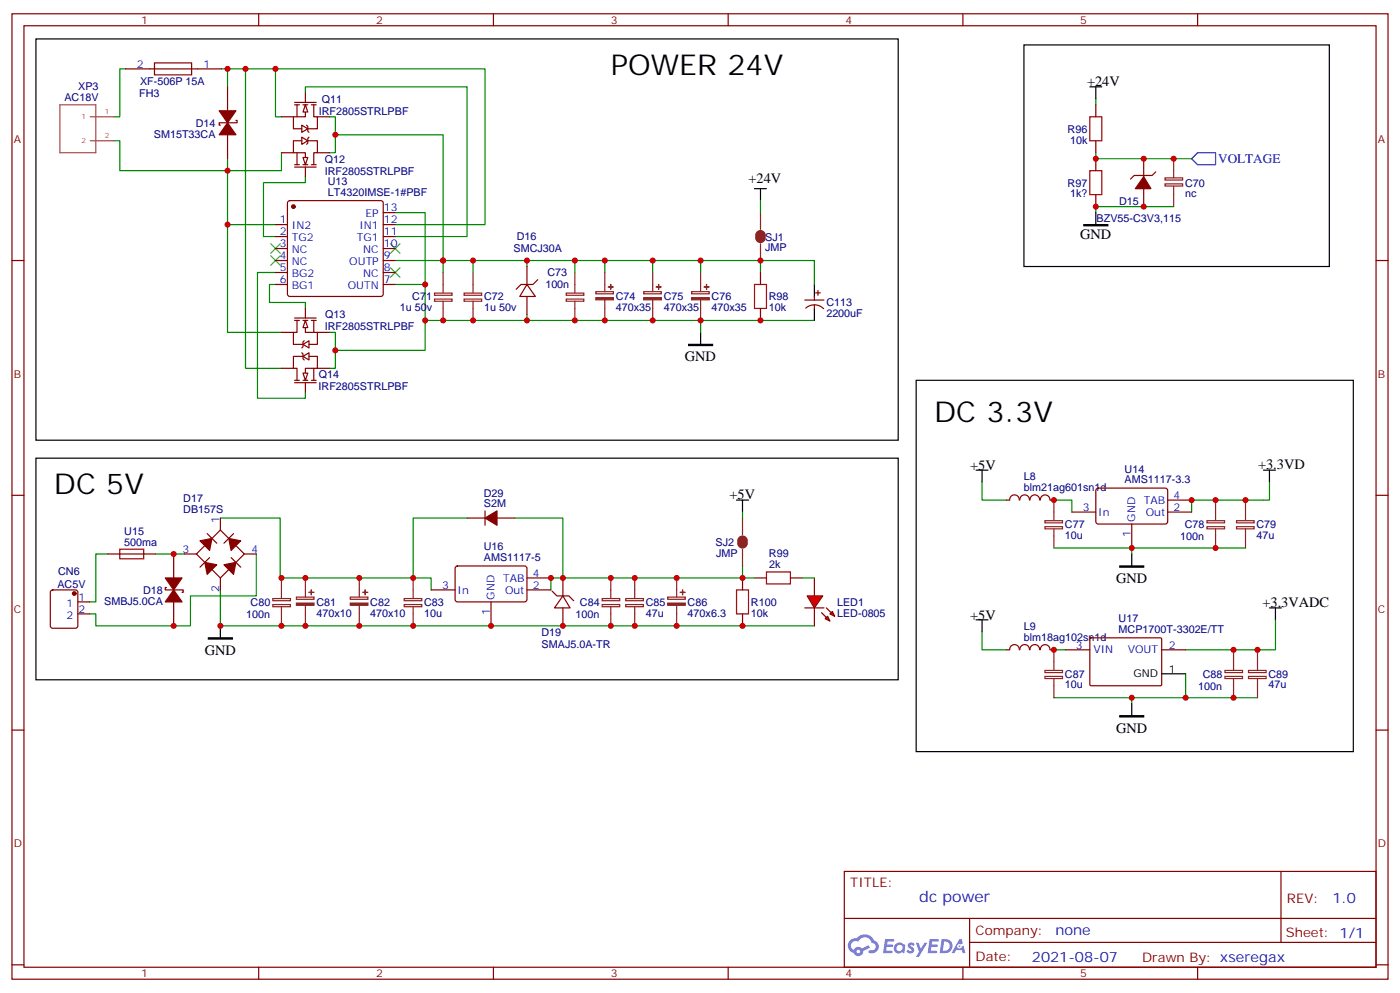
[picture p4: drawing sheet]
<svg xmlns="http://www.w3.org/2000/svg" width="412mm" height="292mm" viewBox="0 0 412 292" stroke-linecap="round" stroke-linejoin="round" font-family="sans-serif">
<g fill="none" stroke="#870000" stroke-width=".35">
<path d="M3.5 4.1h405.4v284.3h-405.4zM7.1 7.6h398.2v277.3h-398.2zM76.2 4.1v3.5M145.3 4.1v3.5M214.5 4.1v3.5M283.6 4.1v3.5M352.8 4.1v3.5M3.5 76.7h3.6M405.3 76.7h3.6M3.5 145.9h3.6M405.3 145.9h3.6M3.5 215h3.6"/>
<path d="M405.3 215h3.6M248.7 256.6h156.6v28.3h-156.6zM377.3 256.7v20.8M248.7 270.5h156.5M285.6 277.5h119.6M285.6 270.5v14.1M3.5 284.2h3.6M76.2 284.9v3.5M145.3 284.9v3.5M214.5 284.9v3.5M283.6 284.9v3.5M352.8 284.9v3.5"/>
<path d="M405.3 284.2h3.6"/>
</g>
<g fill="#5487ff">
<path d="M267.7 277.8a1.22 1.22 0 0 1 1.7 .3l-.4 .6a.47 .47 0 0 0-.3-.4 .47 .47 0 0 0-.5 .1l.1 .3a1.14 1.14 0 0 1 .8 1.7 1.14 1.14 0 0 1-1.9 0l-.2-.2 .5-.5 .7 .4a.29 .29 0 0 0 .3-.2 .29 .29 0 0 0-.2-.4 1.04 1.04 0 0 1-.6-1.7z"/>
<path d="M260.7 276.6h2.4l.3 .2-.2 .5h-1.8l-.1 .9h1.5l.3 .3-.3 .4h-1.6l-.2 1.1 1.7 .1 .2 .3-.2 .3h-2.6z"/>
<path d="M273.8 276.6h2.4l.3 .2-.1 .5h-1.8l-.2 .9h1.6l.3 .3-.4 .4h-1.6l-.1 1.1 1.7 .1 .2 .3-.2 .3h-2.6z"/>
<path d="M282.6 276.6h.7l.3 1.2-.6 .3a.69 .69 0 0 0-1 .3 .69 .69 0 0 0 .4 1 .69 .69 0 0 0 .9-.6l.5-.3 .6 2.2h-.8l-.2-.9h-1.8l-.5 .9h-.8z"/>
<path d="M269.8 277.7h.8l.6 1.8 1.1-1.8h.9l-2.6 4.1h-.8l.9-1.5z"/>
<path d="M277.4 276.6l-.6 4.1h1.3a2.11 2.11 0 0 0 2.5-2.1 2.11 2.11 0 0 0-2.5-2zM278.1 277.3a1.39 1.39 0 0 1 1.7 1.4 1.39 1.39 0 0 1-1.8 1.3h-.3z"/>
<path d="M263.7 278.2a1.54 1.54 0 0 0-.1 2.1 1.54 1.54 0 0 0 2.2 .2l.6 .2 .3-2.3-.2-.2-.4-.1a1.49 1.49 0 0 0-2.4 .1zM264 279.2a.94 .94 0 0 1 1.8 0 .94 .94 0 0 1-1.8 0z"/>
<path d="M250.4 276.9a2.18 2.18 0 0 0 1.1 3.8 1.44 1.44 0 0 0 1.6 .9 1.44 1.44 0 0 0 1.2-1.5l2-1-.5-.7-1.9 .9a1.47 1.47 0 0 0-2.4 .5 1.39 1.39 0 0 1-.7-2 1.39 1.39 0 0 1 2-.4 2.12 2.12 0 0 1 2.2-1.3 2.12 2.12 0 0 1 1.9 1.6 1.14 1.14 0 0 1 1.1 1.5 1.14 1.14 0 0 1-1.7 .7 .43 .43 0 0 0-.5 .3 .43 .43 0 0 0 .4 .5 1.98 1.98 0 0 0 2.5-1.2 1.98 1.98 0 0 0-1.2-2.5 3.1 3.1 0 0 0-5.3-.7l-.9 .1zM252.3 280.2a.55 .55 0 0 1 1.1 0 .55 .55 0 0 1-1.1 0z"/>
<circle cx="282.6" cy="278.7" r=".26"/>
</g>
<path d="M319.3 66.1h7v.4h-7zM202.8 101.4h7.1v.4h-7.1zM329.8 166.7h7.1v.3h-7.1zM61.4 187.9h7v.3h-7zM329.8 210.8h7.1v.3h-7.1z" fill="#000" stroke="#000" stroke-width=".35"/>
<g fill="none" stroke="#000" stroke-width=".35">
<path d="M10.6 11.5h254v118.1h-254zM301.6 13.2h90v65.3h-90zM321 25.6h3.6M322.8 25.6v3.5M222.2 55.6h3.6M224 55.6v3.5M322.8 62.6v3.5M206.4 97.9v3.5M269.9 112h128.7v109.4h-128.7zM10.6 134.9h254v65.3h-254zM287.5 138.5h3.5M289.3 138.5v3.5"/>
<path d="M372.2 138.5h3.5M373.9 138.5v3.5M217 147.3h3.5M218.7 147.3v3.5M333.4 163.2v3.5M373.9 179h3.6M375.7 179v3.6M64.9 184.3v3.6M333.4 207.3v3.5"/>
</g>
<path d="M79.7 71.8l2.8 2.8M79.7 75.3l2.8 2.8M82.5 71.8l-2.8 2.8M82.5 75.3l-2.8 2.8M115 71.8l2.8 2.8M115 78.8l2.8 2.9M117.8 71.8l-2.8 2.8M117.8 78.8l-2.8 2.9" fill="none" stroke="#3c3" stroke-width=".35"/>
<g fill="none" stroke="#8c2424" stroke-width=".35">
<path d="M343.2 54.2h5.2v.6h-5.2zM343.2 52.4h5.2v.6h-5.2zM345.7 46.7v5.7M345.7 54.9v6M224 62.6v5M224 71.8v4.9M128 86.3h5.2v.7h-5.2zM128 88.1h5.2v.6h-5.2zM130.5 80.3v6M130.5 88.7v5.7M136.7 86.3h5.2v.7h-5.2zM136.7 88.1h5.2v.6h-5.2z"/>
<path d="M139.3 80.3v6M139.3 88.7v5.7M166.8 86.3h5.2v.7h-5.2zM166.8 88.1h5.2v.6h-5.2zM169.3 80.3v6M169.3 88.7v5.7M175.5 85.9h5.2v.6h-5.2zM178.2 80.3v5.6M178.2 88.4v6M189.6 85.9h5.2v.6h-5.2zM192.3 80.3v5.6M192.3 88.4v6"/>
<path d="M203.7 85.9h5.2v.6h-5.2zM206.4 80.3v5.6M206.4 88.4v6M218.7 152.6v4.9M307.8 153.4h5.2v.6h-5.2zM307.8 155.1h5.2v.7h-5.2zM310.4 147.3v6M310.4 155.8v5.6M355.5 153.4h5.2v.6h-5.2zM355.5 155.1h5.2v.7h-5.2zM358.1 147.3v6M358.1 155.8v5.6"/>
<path d="M364.2 153.4h5.2v.6h-5.2zM364.2 155.1h5.2v.7h-5.2zM366.9 147.3v6M366.9 155.8v5.6M80.4 176.3h5.1v.6h-5.1zM80.4 178h5.1v.7h-5.1zM82.9 170.2v6M82.9 178.7v5.6M87.3 175.9h5.2v.6h-5.2zM90 170.2v5.7M90 178.3v6M103.2 175.9h5.2v.6h-5.2z"/>
<path d="M105.8 170.2v5.7M105.8 178.3v6M119.1 176.3h5.1v.6h-5.1zM119.1 178h5.1v.7h-5.1zM121.7 170.2v6M121.7 178.7v5.6M177.4 176.3h5.2v.6h-5.2zM177.4 178h5.2v.7h-5.2zM179.9 170.2v6M179.9 178.7v5.6M184.3 176.3h5.2v.6h-5.2zM184.3 178h5.2v.7h-5.2z"/>
<path d="M187 170.2v6M187 178.7v5.6M196.7 175.9h5.2v.6h-5.2zM199.3 170.2v5.7M199.3 178.3v6M218.7 161.7v5M307.8 197.4h5.2v.7h-5.2zM307.8 199.2h5.2v.6h-5.2zM310.4 191.4v6M310.4 199.8v5.7M360.8 197.4h5.2v.7h-5.2zM360.8 199.2h5.2v.6h-5.2z"/>
<path d="M363.4 191.4v6M363.4 199.8v5.7M367.8 197.4h5.2v.7h-5.2zM367.8 199.2h5.2v.6h-5.2zM370.4 191.4v6M370.4 199.8v5.7"/>
</g>
<g fill="none" stroke="#008700" stroke-width=".35">
<path d="M37 20.3h-1.7v14.1h-1.8M65.3 20.3h7M67 20.3v5.3M81.1 20.3h-8.8v88.2h10.6M82.9 34.4h-1.8v-14.1h61.8v45.8h-26.5M90 27.3v-1.7h47.6v44.1h-21.2M97 34.4h1.8v10.6h-1.8M98.8 39.7h31.7v37h-14.1M322.8 29.1v1.8M33.5 41.5h1.8v8.8h31.7v-3.6M82.9 45v5.3h-15.9v47.6h15.9M90 52v1.8h-12.4v15.9h3.5"/>
<path d="M224 59.1v3.5M322.8 45v1.7h28.2M67 66.1h14.1M116.4 62.6h8.8v21.2h-8.8M130.5 76.7h8.8v3.6M139.3 76.7h38.9v3.6M155.2 76.7v1.8M169.3 76.7v3.6M178.2 76.7h28.2v3.6M192.3 76.7v3.6M206.4 76.7h17.6v3.6M345.7 60.9h-22.9v1.7"/>
<path d="M81.1 83.8h-1.7v5.3h10.6v1.7M81.1 80.3h-5.3v37h14.2v-1.8M97 97.9h1.8v10.6h-1.8M125.2 83.8v19.4h-26.4M125.2 94.4h81.2v3.5M155.2 92.6v1.8M206.4 94.4h33.5M64.9 152.6h17.6v17.6h44.5v3.5M218.7 150.8v1.8M310.4 147.3h5.3v3.5M373.9 142v5.3h-22.9v3.5M31.7 163.2h-3.5v14.1h-1.7"/>
<path d="M45.9 163.2h8.4M64.9 173.7v10.6h175M75.5 163.2v12.3h-19.4v8.8h-27.9v-3.5h-1.7M218.7 166.7v3.5h-56.4v3.5M310.4 191.4h3.6M349.2 198.4v7.1M375.7 182.6v8.8h-26.5M310.4 205.5h60M333.4 205.5v1.8"/>
</g>
<path d="M351 46.7l1.8-1.7h5.3v3.5h-5.3z" fill="none" stroke="#00f" stroke-width=".35"/>
<path d="M321 34.4h3.6v7.1h-3.6zM321 50.3h3.6v7h-3.6zM222.2 83.8h3.6v7h-3.6zM217 173.7h3.5v7.1h-3.5z" fill="none" stroke="#a10000" stroke-width=".35"/>
<g fill="none" stroke="#870000" stroke-width=".35">
<path d="M45.5 18.5h10.9v3.5h-10.9zM37 20.3h28.3M67 25.6v7M67 39.7v7M69.5 35.5h.3v.7h-5.2v.7h.3M82.9 34.4h3.5M86.8 30.9h1.4M86.8 30.2h6.3M87.5 30.9v3.5M88.9 36.9l1.8 1-1.8 1.1zM89.3 30.9h1.4M90 30.9v3.5h-3.6v3.5h2.5"/>
<path d="M90 27.3v2.9M90.3 36.9l.4 .3v1.4l.3 .4M91.7 30.9h1.4M92.4 30.9v3.5h1.1v3.5h-2.8M93.5 34.4h3.5M322.8 30.9v3.5M322.8 41.5v3.5M322.8 46.7v3.6M322.8 57.3v3.6M336.9 46.7v5.3M336.9 55.6v5.3M340.4 50.6l-1 1.1h-5.3l-1.1 1"/>
<path d="M155.2 78.5v5.3M155.2 83.8l2.5 3.5h-4.6zM155.2 87.3v5.3M158.4 82.4l-1.4 1.4h-3.5l-1.5 1.4M224 80.3v3.5M224 90.8v3.6M61 157.2l2.9 2.8M64.9 156.1l7.1 7.1-7.1 7-7-7zM64.9 152.6v3.5M68.8 157.2l-2.8 2.8M296.3 147.3h1.1M297.4 147.3a1.41 1.41 0 0 1 1.4-1.6 1.41 1.41 0 0 1 1.4 1.6"/>
<path d="M300.4 147.3a1.41 1.41 0 0 1 1.4-1.6 1.41 1.41 0 0 1 1.4 1.6M303.4 147.3a1.41 1.41 0 0 1 1.4-1.6 1.41 1.41 0 0 1 1.4 1.6M306.5 147.3a1.41 1.41 0 0 1 1.4-1.5 1.41 1.41 0 0 1 1.4 1.5M309.4 147.3h1M15.1 173.9l.4-.2h6.7l.5 .2 .2 .5v9.9l-.2 .5-.5 .2h-6.7l-.5-.2-.2-.5v-9.9zM22.9 177.3h3.6M49 173h-.3v.7h5.3v.7h-.4M51.2 163.2v7M51.2 177.3v7M54.3 163.2h3.6M61.7 164.2l-2.8 2.8M64.9 170.2v3.5"/>
<path d="M68.1 164.2l2.8 2.8M72 163.2h3.5M162.6 174.1l1.4 1.4h3.6l1.4 1.4M165.8 175.5l2.1 3.5h-4.6zM165.8 170.2v5.3M165.8 179v5.3M218.7 170.2v3.5M22.9 180.8h3.6M218.7 180.8v3.5M296.3 191.4h1.1M297.4 191.4a1.41 1.41 0 0 1 1.4-1.6 1.41 1.41 0 0 1 1.4 1.6M300.4 191.4a1.41 1.41 0 0 1 1.4-1.6 1.41 1.41 0 0 1 1.4 1.6"/>
<path d="M303.4 191.4a1.41 1.41 0 0 1 1.4-1.6 1.41 1.41 0 0 1 1.4 1.6M306.5 191.4a1.41 1.41 0 0 1 1.4-1.5 1.41 1.41 0 0 1 1.4 1.5M309.4 191.4h1"/>
</g>
<g fill="#8c2424" stroke="#8c2424" stroke-width=".35">
<path d="M175.5 87.7h5.2v.6h-5.2z"/>
<path d="M179.2 84.5h1.4z"/>
<path d="M179.9 83.8v1.4z"/>
<path d="M203.7 87.7h5.2v.6h-5.2z"/>
<path d="M207.4 84.5h1.4z"/>
<path d="M208.1 83.8v1.4z"/>
<path d="M189.6 87.7h5.2v.6h-5.2z"/>
<path d="M193.3 84.5h1.4z"/>
<path d="M194 83.8v1.4z"/>
<path d="M87.3 177.6h5.2v.7h-5.2z"/>
<path d="M91 174.4l1.4 .1z"/>
<path d="M91.7 173.7v1.5z"/>
<path d="M103.2 177.6h5.2v.7h-5.2z"/>
<path d="M106.9 174.4l1.4 .1z"/>
<path d="M107.6 173.7v1.5z"/>
<path d="M196.7 177.6h5.2v.7h-5.2z"/>
<path d="M200.4 174.4l1.4 .1z"/>
<path d="M201 173.7l.1 1.5z"/>
</g>
<g fill="#870000" stroke="#870000" stroke-width=".35">
<path d="M51.2 173.7l2.4 3.6h-4.9z"/>
<path d="M48.7 170.2h4.9l-2.4 3.5z"/>
<path d="M64.6 32.6h4.9l-2.5 3.6z"/>
<path d="M67 36.2l2.5 3.5h-4.9z"/>
<path d="M336.9 52l2.1 3.6h-4.6z"/>
<path d="M60.3 165.6l3.6 .7-2.9 2.9z"/>
<path d="M58.9 159.3l3.5-.7-.7 3.5z"/>
<path d="M66 166.3l3.5-.7-.7 3.6z"/>
<path d="M67.4 158.6l3.5 .7-2.8 2.8z"/>
<circle cx="21.9" cy="174.8" r=".53"/>
</g>
<path d="M223.3 69.3a.71 .71 0 0 1 .7-.7 .71 .71 0 0 1 .7 .7M223.3 70a.71 .71 0 0 0 .7 .7 .71 .71 0 0 0 .7-.7M218 160a.71 .71 0 0 0 .7 .7 .71 .71 0 0 0 .7-.7M218 159.3a.71 .71 0 0 1 .7-.7 .71 .71 0 0 1 .7 .7" fill="none" stroke="#8c2424" stroke-width="1.8"/>
<path d="M90 30.9l.7 2.1h-1.4z" fill="#fff" stroke="#870000" stroke-width=".35"/>
<path d="M82.9 45h3.5M86.8 48.5h1.4M86.8 49.2h6.3M87.5 45v3.5M88.9 40.4l1.8 1.1-1.8 1zM88.9 41.5h-2.5v3.5h3.6v3.5M89.3 48.5h1.4M90 49.2v2.8M90.7 41.5h2.8v3.5h-1.1v3.5M91 40.4l-.3 .3v1.5l-.4 .3M91.7 48.5h1.4M93.5 45h3.5" fill="none" stroke="#870000" stroke-width=".35"/>
<path d="M89.3 46.4h1.4l-.7 2.1z" fill="#fff" stroke="#870000" stroke-width=".35"/>
<path d="M82.9 97.9h3.5M86.8 94.4h1.4M86.8 93.7h6.3M87.5 94.4v3.5h-1.1v3.5h2.9M89.3 94.4h1.4M90 94.4v3.5h3.5v3.5h-2.5M90 90.8v2.9M91.7 94.4h1.4M92.4 94.4v3.5M93.5 97.9h3.5M89.3 101.4l1.7-1v2.1zM89.6 100.4l-.3 .3v1.4l-.4 .4" fill="none" stroke="#870000" stroke-width=".35"/>
<path d="M90 94.4l.7 2.1h-1.4z" fill="#fff" stroke="#870000" stroke-width=".35"/>
<path d="M82.9 108.5h3.5M86.8 112h1.4M86.8 112.7h6.3M88.9 103.9l.4 .3v1.5l.3 .3M89.3 105l1.7-1.1v2.1zM89.3 105h-2.9v3.5h1.1v3.5M89.3 112h1.4M90 112.7v2.8M91 105h2.5v3.5h-3.5v3.5M91.7 112h1.4M92.4 108.5v3.5M93.5 108.5h3.5" fill="none" stroke="#870000" stroke-width=".35"/>
<path d="M89.3 109.9h1.4l-.7 2.1z" fill="#fff" stroke="#870000" stroke-width=".35"/>
<g fill="none" stroke="#870000" stroke-width=".35">
<path d="M84.9 59.3l.5-.2h26.8l.5 .2 .2 .5v26.8l-.2 .5-.5 .2h-26.8l-.5-.2-.2-.5v-26.8zM81.1 66.1h3.6M81.1 69.7h3.6M81.1 73.2h3.6M81.1 76.7h3.6M112.9 66.1h3.5M112.9 69.7h3.5M112.9 73.2h3.5M112.9 76.7h3.5M112.9 62.6h3.5M81.1 80.3h3.6M81.1 83.8h3.6"/>
<path d="M112.9 80.3h3.5M112.9 83.8h3.5M315.7 150.8h7.1M323 144l.5-.2h20l.5 .7-.1 9.4-.6 .4h-20.1l-.4-.7v-9.1zM333.4 154.3v7.1M344 150.8h7M344 147.3h7M31.7 163.2h14.2M127 173.7h7.1M134.3 166.9l.5-.2h20l.4 .7v9.4l-.7 .5-20-.1-.4-.6v-9.2zM144.6 177.3v7M155.2 173.7h7.1"/>
<path d="M155.2 170.2h7.1M314 191.4h7M321.1 188l.3-.1h20.6l.2 .3-.1 13.6-.3 .2-20.6-.1-.2-.3zM342.2 191.4h7"/>
</g>
<circle cx="86.4" cy="60.9" r=".53" fill="#870000" stroke="#870000" stroke-width=".35"/>
<path d="M35.3 161.7h7v2.9h-7z" fill="none" stroke="#a10000" stroke-width=".35"/>
<path d="M342.2 198.4h7" fill="none" stroke="#000" stroke-width=".35"/>
<path d="M130.5 76.7v3.6" fill="none" stroke="#008700" stroke-width=".35"/>
<g fill="#f00" stroke="#870000" stroke-width=".35">
<path d="M237.8 175.5h4.6l-2.5 3.5z"/>
<path d="M237.1 179h5.6z"/>
</g>
<g fill="#870000" stroke="#870000" stroke-width=".35">
<path d="M243.4 179l1.4 1.4z"/>
<path d="M242 180.4l1.4 1.5z"/>
</g>
<g fill="#f00" stroke="#870000" stroke-width=".35">
<path d="M244.5 180.8l.7-.7 .7 1.4z"/>
<path d="M243.8 181.5l.7 1.4-1.4-.7z"/>
</g>
<g fill="none" stroke="#870000" stroke-width=".35">
<path d="M237.1 88.4h5.6M237.4 90.8a3.8 3.8 0 0 1 5.2 .1M239.9 87.3v1.1M239.9 89.8v1M240.2 86.3h1.5M240.9 85.5v1.5M137.6 152.6h5.3M142.9 150.5v4.2M146.4 152.6h5.3M222.2 170.2h3.6M232.8 170.2h3.6M239.9 170.2v5.3"/>
<path d="M239.9 179v5.3"/>
</g>
<path d="M225.8 168.5h7v3.5h-7z" fill="none" stroke="#a10000" stroke-width=".35"/>
<path d="M224 76.7h15.9v7.1M137.6 152.6h-15.9v17.6M151.7 152.6h14.1v17.6M289.3 142v5.3h7M218.7 170.2h3.5M236.4 170.2h3.5M310.4 161.4h56.5M333.4 161.4v1.8M289.3 186.1v5.3h7" fill="none" stroke="#008700" stroke-width=".35"/>
<path d="M239.9 83.8v3.5M239.9 90.8v3.6M287.5 182.6h3.5M289.3 182.6v3.5" fill="none" stroke="#000" stroke-width=".35"/>
<path d="M17.6 30.9h10.6v14.1h-10.6zM26.6 34.4h6.9M26.6 41.5h6.9" fill="none" stroke="#a64a4a" stroke-width=".35"/>
<path d="M142.9 152.6l3.5-2.1v4.2z" fill="#870000" stroke="#870000" stroke-width=".35"/>
<g fill="#c00">
<circle cx="98.8" cy="39.7" r=".88"/>
<circle cx="98.8" cy="103.2" r=".88"/>
<circle cx="125.2" cy="83.8" r=".88"/>
<circle cx="81.1" cy="20.3" r=".88"/>
<circle cx="130.5" cy="76.7" r=".88"/>
<circle cx="125.2" cy="94.4" r=".88"/>
<circle cx="155.2" cy="94.4" r=".88"/>
<circle cx="333.4" cy="205.5" r=".88"/>
<circle cx="322.8" cy="60.9" r=".88"/>
<circle cx="322.8" cy="46.7" r=".88"/>
<circle cx="345.7" cy="46.7" r=".88"/>
<circle cx="336.9" cy="60.9" r=".88"/>
<circle cx="336.9" cy="46.7" r=".88"/>
<circle cx="178.2" cy="94.4" r=".88"/>
<circle cx="192.3" cy="94.4" r=".88"/>
<circle cx="192.3" cy="76.7" r=".88"/>
<circle cx="178.2" cy="76.7" r=".88"/>
<circle cx="72.3" cy="20.3" r=".88"/>
<circle cx="64.9" cy="184.3" r=".88"/>
<circle cx="349.3" cy="205.5" r=".88"/>
<circle cx="363.4" cy="205.5" r=".88"/>
<circle cx="363.4" cy="191.4" r=".88"/>
<circle cx="310.4" cy="191.4" r=".88"/>
<circle cx="310.4" cy="147.3" r=".88"/>
<circle cx="51.2" cy="163.2" r=".88"/>
<circle cx="51.2" cy="184.3" r=".88"/>
<circle cx="82.9" cy="184.3" r=".88"/>
<circle cx="82.9" cy="170.2" r=".88"/>
<circle cx="90" cy="184.3" r=".88"/>
<circle cx="90" cy="170.2" r=".88"/>
<circle cx="105.8" cy="170.2" r=".88"/>
<circle cx="105.8" cy="184.3" r=".88"/>
<circle cx="121.7" cy="184.3" r=".88"/>
<circle cx="121.7" cy="170.2" r=".88"/>
<circle cx="162.3" cy="170.2" r=".88"/>
<circle cx="144.6" cy="184.3" r=".88"/>
<circle cx="179.9" cy="184.3" r=".88"/>
<circle cx="179.9" cy="170.2" r=".88"/>
<circle cx="165.8" cy="184.3" r=".88"/>
<circle cx="165.8" cy="170.2" r=".88"/>
<circle cx="187" cy="170.2" r=".88"/>
<circle cx="358.1" cy="147.3" r=".88"/>
<circle cx="351" cy="147.3" r=".88"/>
<circle cx="366.9" cy="147.3" r=".88"/>
<circle cx="199.3" cy="170.2" r=".88"/>
<circle cx="187" cy="184.3" r=".88"/>
<circle cx="169.3" cy="94.4" r=".88"/>
<circle cx="206.4" cy="94.4" r=".88"/>
<circle cx="139.3" cy="76.7" r=".88"/>
<circle cx="155.2" cy="76.7" r=".88"/>
<circle cx="169.3" cy="76.7" r=".88"/>
<circle cx="139.3" cy="94.4" r=".88"/>
<circle cx="67" cy="66.1" r=".88"/>
<circle cx="67" cy="50.3" r=".88"/>
<circle cx="67" cy="20.3" r=".88"/>
<circle cx="206.4" cy="76.7" r=".88"/>
<circle cx="224" cy="76.7" r=".88"/>
<circle cx="199.3" cy="184.3" r=".88"/>
<circle cx="218.7" cy="170.2" r=".88"/>
<circle cx="130.5" cy="94.4" r=".88"/>
<circle cx="218.7" cy="184.3" r=".88"/>
<circle cx="333.4" cy="161.4" r=".88"/>
<circle cx="358.1" cy="161.4" r=".88"/>
<circle cx="370.4" cy="191.4" r=".88"/>
<circle cx="224" cy="94.4" r=".88"/>
</g>
<g font-size="8.5">
<text x="179.9" y="22">POWER 24V</text>
<text x="275.2" y="124.4">DC 3.3V</text>
<text x="15.9" y="145.5">DC 5V</text>
</g>
<text font-size="4.6" fill="#00f" x="270.8" y="265.7">dc power</text>
<g font-size="4.2">
<text x="320.2" y="25.3">+24V</text>
<text x="220.5" y="53.8">+24V</text>
<text x="318.2" y="70.4">GND</text>
<text x="201.8" y="106.4">GND</text>
<text x="285.8" y="138.5">+5V</text>
<text x="370.6" y="138.1">+3.3VD</text>
<text x="214.9" y="146.9">+5V</text>
<text x="328.8" y="171.7">GND</text>
<text x="371.9" y="178.7">+3.3VADC</text>
<text x="285.8" y="182.6">+5V</text>
<text x="60.3" y="192.8">GND</text>
<text x="328.8" y="215.7">GND</text>
</g>
<g font-size="4.2" fill="#00f">
<text x="392.5" y="265.9">1.0</text>
<text x="310.9" y="275.5">none</text>
<text x="304" y="283.3">2021-08-07</text>
</g>
<text font-size="3.9" fill="#00f" x="358.8" y="48">VOLTAGE</text>
<g font-size="3.9" fill="#800">
<text x="250.5" y="261.2">TITLE:</text>
<text x="379.1" y="265.9">REV:</text>
<text x="287.4" y="275.4">Company:</text>
<text x="378.7" y="276">Sheet: 1/1</text>
<text x="287.4" y="283.1">Date:</text>
<text x="336.4" y="283.2">Drawn By: xseregax</text>
</g>
<g font-size="3.2" fill="#800">
<text x="41.6" y="7.1">1</text>
<text x="110.8" y="7.1">2</text>
<text x="179.9" y="7.1">3</text>
<text x="249.1" y="7.1">4</text>
<text x="318.2" y="7.1">5</text>
<text x="4.1" y="42.2">A</text>
<text x="405.9" y="42.2">A</text>
<text x="4.1" y="111.3">B</text>
<text x="405.9" y="111.3">B</text>
<text x="4.1" y="180.4">C</text>
<text x="405.9" y="180.4">C</text>
<text x="4.1" y="249.6">D</text>
<text x="405.9" y="249.6">D</text>
<text x="41.6" y="287.9">1</text>
<text x="110.8" y="287.9">2</text>
<text x="179.9" y="287.9">3</text>
<text x="249.1" y="287.9">4</text>
<text x="318.2" y="287.9">5</text>
</g>
<g font-size="3.2" fill="#00f">
<text x="40.3" y="19.9">2</text>
<text x="60" y="19.9">1</text>
<text x="82.5" y="65.8">1</text>
<text x="107.7" y="64">EP</text>
<text x="113.1" y="65.8">12</text>
<text x="113.1" y="62.3">13</text>
<text x="82.5" y="69.3">2</text>
<text x="86" y="67.6">IN2</text>
<text x="86" y="71.1">TG2</text>
<text x="105.2" y="71.1">TG1</text>
<text x="105.9" y="67.6">IN1</text>
<text x="113.1" y="69.3">11</text>
<text x="82.5" y="72.8">3</text>
<text x="82.5" y="76.4">4</text>
<text x="86" y="74.6">NC</text>
<text x="107" y="74.6">NC</text>
<text x="113.1" y="76.4">9</text>
<text x="113.1" y="72.8">10</text>
<text x="82.5" y="79.9">5</text>
<text x="82.5" y="83.4">6</text>
<text x="86" y="78.1">NC</text>
<text x="86" y="81.7">BG2</text>
<text x="102.9" y="78.1">OUTP</text>
<text x="107" y="81.7">NC</text>
<text x="113.1" y="83.4">7</text>
<text x="113.1" y="79.9">8</text>
<text x="86" y="85.2">BG1</text>
<text x="102.4" y="85.2">OUTN</text>
<text x="337" y="148.3">TAB</text>
<text x="345.7" y="146.9">4</text>
<text x="64.6" y="154" transform="rotate(-90 64.6 154)">1</text>
<text x="319" y="150.5">3</text>
<text x="323.5" y="151.9">In</text>
<text x="334.4" y="153.6" transform="rotate(-90 334.4 153.6)">GND</text>
<text x="337.5" y="151.9">Out</text>
<text x="345.7" y="150.5">2</text>
<text x="333" y="158.1" transform="rotate(-90 333 158.1)">1</text>
<text x="53.7" y="162.8">3</text>
<text x="74.1" y="162.8">4</text>
<text x="130.3" y="173.4">3</text>
<text x="148.2" y="171.3">TAB</text>
<text x="157" y="173.4">2</text>
<text x="157" y="169.9">4</text>
<text x="19.6" y="178.7">1</text>
<text x="23.1" y="176.9">1</text>
<text x="64.6" y="174.3" transform="rotate(-90 64.6 174.3)">2</text>
<text x="134.8" y="174.8">In</text>
<text x="145.7" y="176.6" transform="rotate(-90 145.7 176.6)">GND</text>
<text x="148.8" y="174.8">Out</text>
<text x="19.6" y="182.2">2</text>
<text x="23.1" y="180.4">2</text>
<text x="144.3" y="181.1" transform="rotate(-90 144.3 181.1)">1</text>
<text x="316.9" y="191">3</text>
<text x="344.3" y="191">2</text>
<text x="322.1" y="192.4">VIN</text>
<text x="332.2" y="192.4">VOUT</text>
</g>
<g font-size="3.2" fill="#000080">
<text x="19" y="29.8">AC18V</text>
<text x="23" y="26.6">XP3</text>
<text x="41" y="28.5">FH3</text>
<text x="41.3" y="25">XF-506P 15A</text>
<text x="93.9" y="33.8">IRF2805STRLPBF</text>
<text x="94.8" y="30.2">Q11</text>
<text x="45.3" y="40.5">SM15T33CA</text>
<text x="57.7" y="37.3">D14</text>
<text x="314.5" y="39.1">R96</text>
<text x="95.7" y="47.9">Q12</text>
<text x="315.2" y="42.3">10k</text>
<text x="95.7" y="51.4">IRF2805STRLPBF</text>
<text x="96.6" y="57.7">LT4320IMSE-1#PBF</text>
<text x="96.6" y="54.5">U13</text>
<text x="314.5" y="54.9">R97</text>
<text x="315.2" y="58.2">1k?</text>
<text x="349.1" y="58.1">nc</text>
<text x="349.1" y="55">C70</text>
<text x="323" y="65.5">BZV55-C3V3,115</text>
<text x="329.7" y="60.2">D15</text>
<text x="152.2" y="70.8">D16</text>
<text x="225.4" y="70.9">SJ1</text>
<text x="151.3" y="74.3">SMCJ30A</text>
<text x="225.4" y="74">JMP</text>
<text x="161.2" y="81.4">C73</text>
<text x="121.5" y="88.5">C71</text>
<text x="142.6" y="88.5">C72</text>
<text x="160.6" y="84.9">100n</text>
<text x="181.4" y="88.4">C74</text>
<text x="195.5" y="88.4">C75</text>
<text x="209.6" y="88.4">C76</text>
<text x="226.5" y="88.4">R98</text>
<text x="95.8" y="93.7">Q13</text>
<text x="117.8" y="91.6">1u 50v</text>
<text x="142.6" y="91.6">1u 50v</text>
<text x="181.4" y="91.7">470x35</text>
<text x="195.5" y="91.7">470x35</text>
<text x="209.6" y="91.7">470x35</text>
<text x="226.5" y="91.7">10k</text>
<text x="243.4" y="93.3">2200uF</text>
<text x="243.4" y="90.1">C113</text>
<text x="95.7" y="97.3">IRF2805STRLPBF</text>
<text x="93.9" y="111.4">Q14</text>
<text x="93.8" y="114.9">IRF2805STRLPBF</text>
<text x="301.6" y="141.5">L8</text>
<text x="331.3" y="142.3">AMS1117-3.3</text>
<text x="331.3" y="139.2">U14</text>
<text x="54" y="148">D17</text>
<text x="142.5" y="149.4">S2M</text>
<text x="142.5" y="146.3">D29</text>
<text x="301.6" y="144.7">blm21ag601sn1d</text>
<text x="54" y="151.2">DB157S</text>
<text x="313.7" y="155.5">C77</text>
<text x="349" y="155.5">C78</text>
<text x="370.1" y="155.5">C79</text>
<text x="36.6" y="160.7">500ma</text>
<text x="36.6" y="157.5">U15</text>
<text x="210.8" y="160.8">SJ2</text>
<text x="313.7" y="158.6">10u</text>
<text x="347.7" y="159">100n</text>
<text x="370.1" y="158.6">47u</text>
<text x="142.5" y="165.3">AMS1117-5</text>
<text x="142.5" y="162.1">U16</text>
<text x="211" y="164">JMP</text>
<text x="226.5" y="164.2">R99</text>
<text x="226.5" y="167.4">2k</text>
<text x="16.9" y="173.1">AC5V</text>
<text x="17.1" y="169.5">CN6</text>
<text x="30.7" y="178.1">SMBJ5.0CA</text>
<text x="42.2" y="174.9">D18</text>
<text x="73.8" y="178.4">C80</text>
<text x="93.2" y="178.4">C81</text>
<text x="109.1" y="178.4">C82</text>
<text x="125" y="178.4">C83</text>
<text x="170.8" y="178.4">C84</text>
<text x="190.2" y="178.4">C85</text>
<text x="202.6" y="178.4">C86</text>
<text x="221.2" y="178.4">R100</text>
<text x="246.6" y="178.4">LED1</text>
<text x="72.5" y="181.9">100n</text>
<text x="93.2" y="181.6">470x10</text>
<text x="109.1" y="181.6">470x10</text>
<text x="125" y="181.6">10u</text>
<text x="169.5" y="181.9">100n</text>
<text x="190.2" y="181.6">47u</text>
<text x="202.6" y="181.6">470x6.3</text>
<text x="221.2" y="181.6">10k</text>
<text x="246.6" y="181.6">LED-0805</text>
<text x="301.6" y="185.6">L9</text>
<text x="329.5" y="183.3">U17</text>
<text x="159.5" y="187.2">D19</text>
<text x="159.6" y="190.8">SMAJ5.0A-TR</text>
<text x="301.6" y="188.8">blm18ag102sn1d</text>
<text x="329.5" y="186.4">MCP1700T-3302E/TT</text>
<text x="313.7" y="202.7">10u</text>
<text x="313.7" y="199.6">C87</text>
<text x="353" y="203.1">100n</text>
<text x="354.3" y="199.6">C88</text>
<text x="373.7" y="202.7">47u</text>
<text x="373.7" y="199.6">C89</text>
</g>
<g font-size="3.2">
<text x="333.9" y="199.5">GND</text>
<text x="344.3" y="198.1">1</text>
</g>
<g font-size="2.1" fill="#a54b4b">
<text x="24" y="35.1">1</text>
<text x="30.8" y="33.7">1</text>
<text x="30.8" y="40.8">2</text>
<text x="24" y="42.1">2</text>
</g>
</svg>
